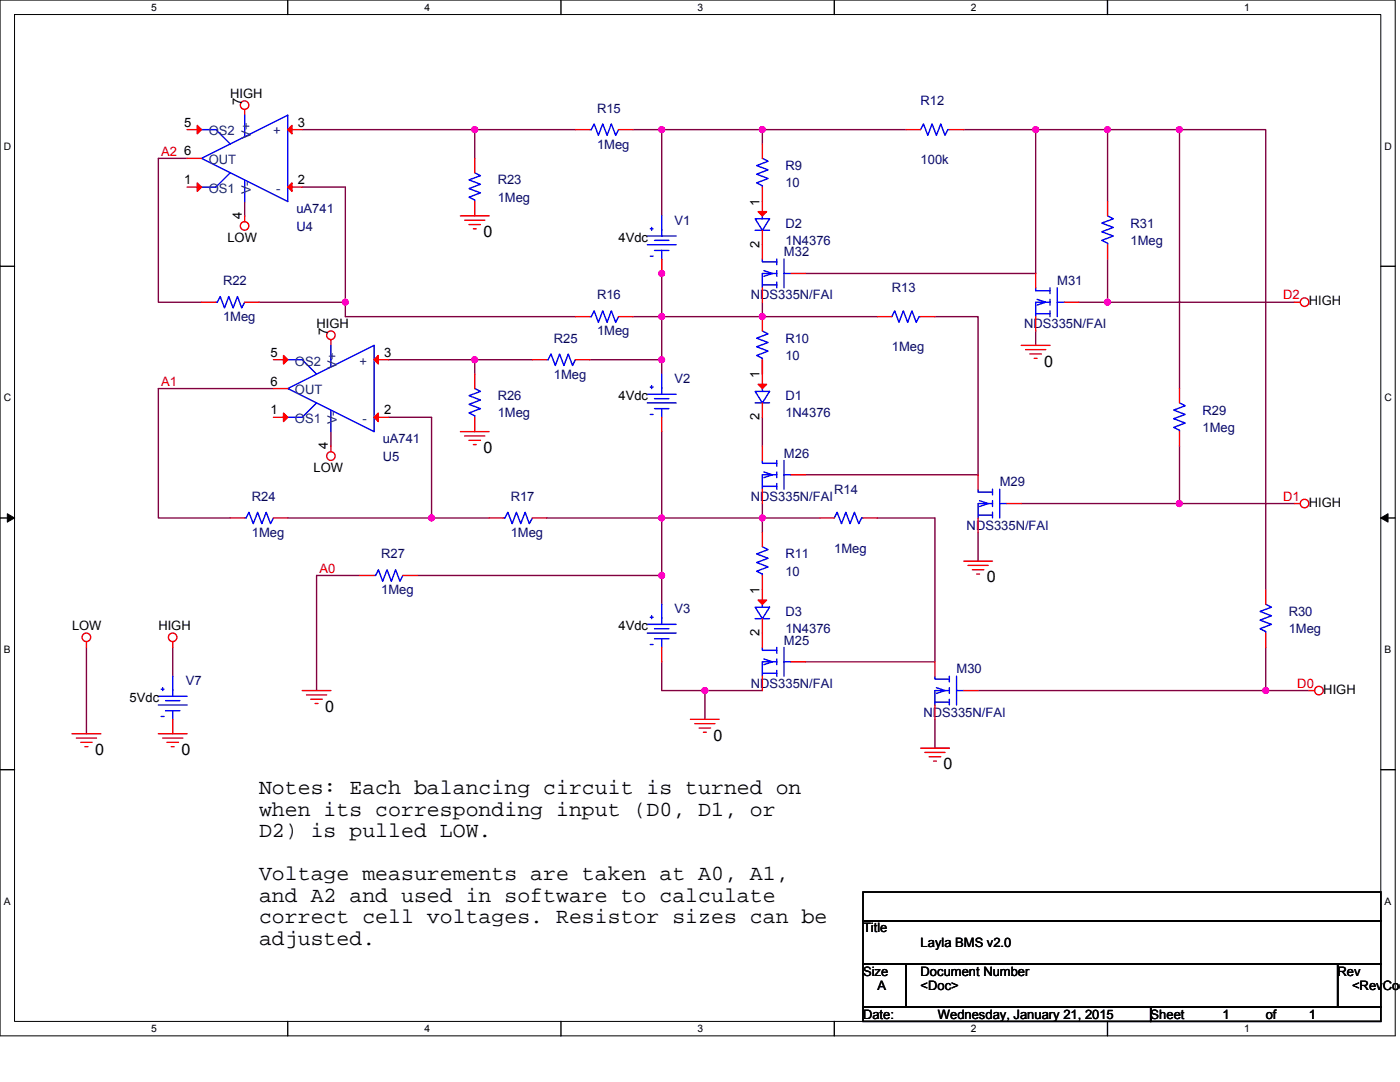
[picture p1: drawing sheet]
<svg xmlns="http://www.w3.org/2000/svg" width="279mm" height="216mm" viewBox="0 0 279 216" stroke-linecap="round" stroke-linejoin="round" font-family="sans-serif">
<path d="M0 0h278.4v206.7h-278.4zM2.9 2.9h272.7v200.9h-272.7z" fill="none" stroke="#000" stroke-width=".2"/>
<g fill="#fff">
<path d="M30.2 .3h1.1v2.3h-1.1z"/>
<path d="M30.2 204.1h1.1v2.3h-1.1z"/>
</g>
<path d="M57.4 0v2.9M57.4 203.8v2.9" fill="none" stroke="#000" stroke-width=".28"/>
<g fill="#fff">
<path d="M84.7 .3h1.1v2.3h-1.1z"/>
<path d="M84.7 204.1h1.1v2.3h-1.1z"/>
</g>
<path d="M112 0v2.9M112 203.8v2.9" fill="none" stroke="#000" stroke-width=".28"/>
<g fill="#fff">
<path d="M139.2 .3h1.2v2.3h-1.2z"/>
<path d="M139.2 204.1h1.2v2.3h-1.2z"/>
</g>
<path d="M166.5 0v2.9M166.5 203.8v2.9" fill="none" stroke="#000" stroke-width=".28"/>
<g fill="#fff">
<path d="M193.8 .3h1.1v2.3h-1.1z"/>
<path d="M193.8 204.1h1.1v2.3h-1.1z"/>
</g>
<path d="M221 0v2.9M221 203.8v2.9" fill="none" stroke="#000" stroke-width=".28"/>
<g fill="#fff">
<path d="M248.3 .3h1.1v2.3h-1.1z"/>
<path d="M248.3 204.1h1.1v2.3h-1.1z"/>
<path d="M.7 28h1.5v2.3h-1.5z"/>
<path d="M276.3 28h1.5v2.3h-1.5z"/>
<path d="M.7 78.2h1.5v2.3h-1.5z"/>
<path d="M276.3 78.2h1.5v2.3h-1.5z"/>
</g>
<path d="M0 53.1h2.9M275.6 53.1h2.8" fill="none" stroke="#000" stroke-width=".28"/>
<g fill="#fff">
<path d="M.7 128.5h1.4v2.2h-1.4z"/>
<path d="M276.3 128.5h1.4v2.2h-1.4z"/>
</g>
<path d="M0 103.4h2.9M275.6 103.4h2.8" fill="none" stroke="#000" stroke-width=".28"/>
<path d="M1.5 102.5l1.4 .9-1.4 .8zM275.6 103.4l1.4-.9v1.7z" fill="#000" stroke="#000" stroke-width=".2"/>
<g fill="#fff">
<path d="M.7 178.7h1.4v2.3h-1.4z"/>
<path d="M276.3 178.7h1.4v2.3h-1.4z"/>
</g>
<path d="M0 153.6h2.9M275.6 153.6h2.8M172.2 178h103.4v5.7h-103.4zM172.2 183.7h103.4v8.6h-103.4zM172.2 192.3h8.6v8.6h-8.6zM180.8 192.3h86.2v8.6h-86.2zM267 192.3h8.6v8.6h-8.6zM172.2 200.9h57.4v2.9h-57.4zM229.6 200.9h46v2.9h-46z" fill="none" stroke="#000" stroke-width=".28"/>
<g fill="none" stroke="#800040" stroke-width=".28">
<path d="M37.3 31.6h-5.7v28.7h8.6M60.3 25.9h34.4M60.3 37.3h8.6v23M94.7 25.9v5.7M94.7 25.9h20.1M126.3 25.9h5.8M132.1 25.9v17.2M132.1 25.9h20M152.1 25.9h28.7M152.1 25.9v2.8M192.3 25.9h14.4M206.7 25.9h14.3"/>
<path d="M206.7 25.9v28.7h-45.9M235.4 25.9h17.2v91.8M235.4 25.9v51.6M235.4 25.9h-14.4v14.3M48.8 40.2v2.9M132.1 51.7v11.5M221 51.7v8.6M51.7 60.3h17.2M54.6 77.5h-23v25.9h14.4M68.9 60.3v2.9h45.9M77.5 71.8h17.2M94.7 71.8v2.9"/>
<path d="M94.7 71.8h11.5M117.7 71.8h14.4M126.3 63.2h5.8M132.1 63.2v8.6M132.1 71.8v2.9M132.1 63.2h20M152.1 60.3v2.9M152.1 71.8v2.9M152.1 63.2h23M186.6 63.2h8.6v31.5h-34.4M206.7 66v2.9M215.3 60.3h5.7"/>
<path d="M221 60.3h37.3M66 86.1v2.9M77.5 83.3h8.6v20.1M132.1 86.1v17.3M152.1 83.3v5.7M235.4 89v11.5M57.4 103.4h28.7M71.8 114.8h-8.6v23M83.3 114.8h48.8M86.1 103.4h11.5M109.1 103.4h23M132.1 103.4v11.4"/>
<path d="M132.1 114.8v5.8M132.1 103.4h20M152.1 103.4h11.5M152.1 103.4v2.8M152.1 100.5v2.9M175.1 103.4h11.5v28.7h-25.8M195.2 106.2v5.8M203.8 100.5h31.6M235.4 100.5h22.9M17.3 129.2v17.2M34.5 129.2v5.7M132.1 132.1v5.7h8.6"/>
<path d="M140.7 137.8h11.4M140.7 137.8v5.7M195.2 137.8h57.4M252.6 137.8h8.6M252.6 129.2v8.6M186.6 143.5v5.8h2.9"/>
</g>
<g fill="#f0f" stroke="#f0f" stroke-width=".28">
<circle cx="132" cy="54.6" r=".57"/>
<circle cx="152.1" cy="25.9" r=".57"/>
<circle cx="132" cy="25.9" r=".57"/>
<circle cx="140.7" cy="137.8" r=".57"/>
<circle cx="152.1" cy="103.3" r=".57"/>
<circle cx="235.4" cy="100.5" r=".57"/>
<circle cx="252.6" cy="137.8" r=".57"/>
<circle cx="152.1" cy="63.2" r=".57"/>
<circle cx="132" cy="63.2" r=".57"/>
<circle cx="94.7" cy="25.9" r=".57"/>
<circle cx="68.9" cy="60.3" r=".57"/>
<circle cx="86.1" cy="103.3" r=".57"/>
<circle cx="94.7" cy="71.8" r=".57"/>
<circle cx="132" cy="71.8" r=".57"/>
<circle cx="132" cy="103.3" r=".57"/>
<circle cx="132" cy="114.8" r=".57"/>
<circle cx="206.7" cy="25.9" r=".57"/>
<circle cx="221" cy="25.9" r=".57"/>
<circle cx="235.4" cy="25.9" r=".57"/>
<circle cx="221" cy="60.3" r=".57"/>
</g>
<g fill="none" stroke="#f00" stroke-width=".28">
<path d="M37.3 31.6h2.9M37.3 37.3h2.9M37.3 25.9h2.9M48.8 21.8v1.2M48.8 23h.1M57.4 25.9h2.9M57.4 37.3h2.9M94.7 31.6v2.9M114.8 25.9h2.9M123.4 25.9h2.9M152.1 28.7v2.9M152.1 37.3v5.8"/>
<path d="M180.8 25.9h2.9M189.5 25.9h2.8M48.8 43.1v1.1M48.8 40.2h.1M91.9 43.1h5.7M92.7 43.9h4.1M93.6 44.8h2.3M94.5 45.7h.5M94.7 40.2v2.9M132.1 43.1h.1M132.1 51.7v2.9M152.1 57.4v2.9"/>
<path d="M152.1 46v5.7M157.9 54.6h2.9M206.7 54.6v2.8M221 40.2v2.9M221 48.8v2.9M40.2 60.3h2.9M48.8 60.3h2.9M54.6 77.5h2.8M54.6 71.8h2.8M66 67.8v1.1M66 68.9h.1M74.7 71.8h2.8"/>
<path d="M94.7 74.7v2.8M106.2 71.8h2.9M114.8 71.8h2.9M114.8 63.2h2.9M123.4 63.2h2.9M132.1 74.7h.1M152.1 63.2v2.8M152.1 71.8v5.7M175.1 63.2h2.9M183.7 63.2h2.9M203.8 68.9h5.7M204.7 69.8h4"/>
<path d="M205.5 70.6h2.3M206.4 71.5h.6M206.7 63.2v2.8M212.4 60.3h2.9M235.4 77.5v2.9M258.3 60.3h1.2M54.6 83.3h2.8M66 89v1.1M66 86.1h.1M74.7 83.3h2.8M91.9 86.1h5.7M92.7 87h4.1"/>
<path d="M93.6 87.9h2.3M94.5 88.7h.5M94.7 83.3v2.8M132.1 83.3v2.8M152.1 80.4v2.9M152.1 97.6v2.9M152.1 89v2.9M157.9 94.7h2.9M195.2 94.7v2.9M235.4 86.1v2.9M46 103.4h2.8M54.6 103.4h2.8"/>
<path d="M71.8 114.8h2.9M80.4 114.8h2.9M97.6 103.4h2.9M106.2 103.4h2.9M152.1 106.2v2.9M152.1 114.8v5.8M163.6 103.4h2.9M172.2 103.4h2.9M192.3 112h5.8M193.2 112.8h4M194.1 113.7h2.2M194.9 114.6h.6"/>
<path d="M195.2 103.4v2.8M200.9 100.5h2.9M252.6 117.7v2.9M258.3 100.5h1.2M17.3 128v1.2M34.5 128v1.2M34.5 134.9h.1M60.3 137.8h5.7M61.2 138.7h4M62 139.5h2.3M132.1 120.6h.1M132.1 129.2v2.9"/>
<path d="M152.1 134.9v2.9M152.1 123.4v5.8M157.9 132.1h2.9M186.6 132.1v2.8M192.3 137.8h2.9M252.6 126.3v2.9M261.2 137.8h1.2M14.4 146.4h5.7M15.2 147.3h4.1M16.1 148.1h2.3M17 149h.5M31.6 146.4h5.7"/>
<path d="M32.5 147.3h4M33.3 148.1h2.3M34.2 149h.6M34.5 143.5v2.9M62.9 140.4h.6M137.8 143.5h5.7M138.7 144.4h4M139.5 145.3h2.3M140.4 146.1h.5M183.7 149.3h5.8M184.6 150.1h4M185.4 151h2.3"/>
<path d="M186.3 151.9h.6M186.6 140.7v2.8"/>
<circle cx="48.8" cy="21" r=".85"/>
<circle cx="48.8" cy="45.1" r=".85"/>
<circle cx="66" cy="66.9" r=".85"/>
<circle cx="260.3" cy="60.3" r=".85"/>
<circle cx="66" cy="91" r=".85"/>
<circle cx="260.3" cy="100.5" r=".85"/>
<circle cx="17.2" cy="127.2" r=".85"/>
<circle cx="34.5" cy="127.2" r=".85"/>
<circle cx="263.2" cy="137.8" r=".85"/>
</g>
<g fill="none" stroke="#00f" stroke-width=".28">
<path d="M40.2 25.9h2.9l2.9 2.8M40.2 31.6l17.2-8.6v17.2zM46 34.5l-2.9 2.8h-2.9M48.8 23v4.3M48.8 35.9v4.3M94.7 34.5l1.2 .6-2.3 .8 2.3 .9-2.3 .8 2.3 .9-2.3 .8 1.1 .6v.3M117.7 25.9h.3l.6-1.2 .8 2.3 .9-2.3 .9 2.3 .8-2.3 .9 2.3 .5-1.1M152.1 31.6l1.2 .6-2.3 .8 2.3 .9-2.3 .9 2.3 .8-2.3 .9 1.1 .6v.2M183.7 25.9l.6-1.2 .9 2.3 .8-2.3 .9 2.3 .8-2.3 .9 2.3 .6-1.1h.3M129.2 47.1h5.7M129.2 48.8h5.7M129.8 45.7h.5"/>
<path d="M129.8 51.1h.5M130 45.4v.6M130.6 48h2.9M130.6 50h2.9M132.1 45.7v1.4M132.1 50v1.7M132.1 43.1v2.9M150.7 43.7h2.9l-1.5 2.3zM150.7 46h2.9M152.1 43.1v.6M152.1 51.7v.6h2.9M152.1 56.9h2.9"/>
<path d="M152.4 54l1.8 .6-1.8 .5M155 54.6h-2.9v2.8M155 51.7v1.1M155 56.3v1.1M155 54v1.1M156.5 54.6h1.4M156.5 51.7v5.7M206.7 57.4v.6h2.8M207 59.7l1.7 .6-1.7 .6M209.5 57.4v1.2M209.5 59.7v1.2M211 57.4v5.8"/>
<path d="M221 43.1l1.2 .6-2.3 .8 2.3 .9-2.3 .8 2.3 .9-2.3 .9 1.1 .5v.3M43.1 60.3h.3l.5-1.1 .9 2.2 .9-2.2 .8 2.2 .9-2.2 .8 2.2 .6-1.1M57.4 77.5l17.3-8.6v17.2zM57.4 71.8h2.9l2.9 2.9M66 68.9v4.3M94.7 77.5l1.2 .6-2.3 .9 2.3 .8-2.3 .9 2.3 .8-2.3 .9 1.1 .6v.3M109.1 71.8h.3l.6-1.2 .8 2.3 .9-2.3 .8 2.3 .9-2.3 .9 2.3 .5-1.1M117.7 63.2h.3l.6-1.2 .8 2.3 .9-2.3 .9 2.3 .8-2.3 .9 2.3 .5-1.1M129.2 78.7h5.7M129.8 77.2h.5M130 76.9v.6M130.6 79.5h2.9"/>
<path d="M132.1 77.2v1.5M132.1 74.7v2.8M150.7 78.1h2.9l-1.5 2.3zM152.1 66l1.2 .6-2.3 .9 2.3 .8-2.3 .9 2.3 .9-2.3 .8 1.1 .6v.3M152.1 77.5v.6M178 63.2l.6-1.2 .8 2.3 .9-2.3 .8 2.3 .9-2.3 .9 2.3 .5-1.1h.3M206.7 62.6h2.8M209.5 62v1.2M209.5 60.3h-2.8v2.9M211 60.3h1.4M63.2 80.4l-2.9 2.9h-2.9M66 81.8v4.3"/>
<path d="M129.2 80.4h5.7M129.8 82.7h.5M130.6 81.5h2.9M132.1 81.5v1.8M150.7 80.4h2.9M152.1 91.9v.6h2.9M152.1 97h2.9M152.4 94.2l1.8 .5-1.8 .6M155 94.7h-2.9v2.9M155 91.9v1.1M155 96.5v1.1M155 94.2v1.1"/>
<path d="M156.5 94.7h1.4M156.5 91.9v5.7M195.2 97.6v.6h2.9M195.5 99.9l1.7 .6-1.7 .6M198.1 97.6v1.2M198.1 99.9v1.2M199.5 97.6v5.8M235.4 80.4l1.1 .6-2.3 .8 2.3 .9-2.3 .8 2.3 .9-2.3 .9 1.2 .6v.2M48.8 103.4h.3l.6-1.2 .8 2.3 .9-2.3 .9 2.3 .8-2.3 .9 2.3 .6-1.1M74.7 114.8h.3l.5-1.1 .9 2.3 .8-2.3 .9 2.3 .9-2.3 .8 2.3 .6-1.2M100.5 103.4h.3l.5-1.2 .9 2.3 .9-2.3 .8 2.3 .9-2.3 .8 2.3 .6-1.1M152.1 109.1l1.2 .6-2.3 .8 2.3 .9-2.3 .8 2.3 .9-2.3 .9 1.1 .6v.2"/>
<path d="M166.5 103.4l.6-1.2 .8 2.3 .9-2.3 .9 2.3 .8-2.3 .9 2.3 .6-1.1h.2M195.2 102.8h2.9M198.1 102.2v1.2M198.1 100.5h-2.9v2.9M199.5 100.5h1.4M31.6 138.9h5.7M32.2 137.5h.5M32.5 137.2v.6M33 139.8h2.9M34.5 137.5v1.4M34.5 134.9v2.9M129.2 124.6h5.7"/>
<path d="M129.2 126.3h5.7M129.8 123.2h.5M129.8 128.6h.5M130 122.9v.5M130.6 125.5h2.9M130.6 127.5h2.9M132.1 123.2v1.4M132.1 127.5v1.7M132.1 120.6v2.8M150.7 121.2h2.9l-1.5 2.2zM150.7 123.4h2.9M152.1 120.6v.6"/>
<path d="M152.1 129.2v.6h2.9M152.1 134.3h2.9M152.4 131.5l1.8 .6-1.8 .5M155 132.1h-2.9v2.8M155 129.2v1.1M155 133.8v1.1M155 131.5v1.1M156.5 132.1h1.4M156.5 129.2v5.7M186.6 134.9v.6h2.9M186.9 137.2l1.7 .6-1.7 .6M189.5 134.9v1.2"/>
<path d="M189.5 139.5v1.2M189.5 137.2v1.2M189.5 137.8h-2.9v2.9M190.9 134.9v5.8M190.9 137.8h1.4M252.6 120.6l1.1 .6-2.2 .8 2.2 .9-2.2 .8 2.2 .9-2.2 .9 1.1 .5v.3M31.6 140.7h5.7M32.2 143h.5M33 141.8h2.9M34.5 141.8v1.7M186.6 140.1h2.9"/>
</g>
<g fill="#f00" stroke="#f00" stroke-width=".28">
<path d="M74.7 71.8l.8-.9v1.7z"/>
<path d="M74.7 83.3l.8-.9v1.7z"/>
<path d="M56.6 82.4l.8 .9-.8 .8z"/>
<path d="M56.6 70.9l.8 .9-.8 .8z"/>
<path d="M151.3 119.7h1.7l-.9 .9z"/>
<path d="M57.4 25.9l.9-.9v1.7z"/>
<path d="M57.4 37.3l.9-.8v1.7z"/>
<path d="M39.4 36.5l.8 .8-.8 .9z"/>
<path d="M39.4 25l.8 .9-.8 .8z"/>
<path d="M151.3 42.2h1.7l-.9 .9z"/>
<path d="M151.3 76.7h1.7l-.9 .8z"/>
</g>
<g font-size="4.3">
<text x="51.7" y="158.5">Notes: Each balancing circuit is turned on</text>
<text x="51.7" y="162.8">when its corresponding input (D0, D1, or</text>
<text x="51.7" y="167">D2) is pulled LOW.</text>
<text x="51.7" y="175.7">Voltage measurements are taken at A0, A1,</text>
<text x="51.7" y="180">and A2 and used in software to calculate</text>
<text x="51.7" y="184.3">correct cell voltages. Resistor sizes can be</text>
<text x="51.7" y="188.6">adjusted.</text>
</g>
<g font-size="3.2">
<text x="96.5" y="47.3">0</text>
<text x="208.4" y="73.2">0</text>
<text x="96.5" y="90.4">0</text>
<text x="196.9" y="116.2">0</text>
<text x="64.9" y="142">0</text>
<text x="142.4" y="147.8">0</text>
<text x="19" y="150.7">0</text>
<text x="36.2" y="150.7">0</text>
<text x="188.3" y="153.5">0</text>
</g>
<g font-size="2.6">
<text x="46" y="19.6">HIGH</text>
<text x="48.2" y="21" transform="rotate(-90 48.2 21)">7</text>
<text x="36.8" y="25.3">5</text>
<text x="59.4" y="25.3">3</text>
<text x="36.8" y="31">6</text>
<text x="36.8" y="36.7">1</text>
<text x="59.4" y="36.7">2</text>
<text x="151.6" y="41.1" transform="rotate(-90 151.6 41.1)">1</text>
<text x="48.2" y="43.7" transform="rotate(-90 48.2 43.7)">4</text>
<text x="45.4" y="48.3">LOW</text>
<text x="123.4" y="48.3">4Vdc</text>
<text x="151.6" y="49.4" transform="rotate(-90 151.6 49.4)">2</text>
<text x="63.2" y="65.5">HIGH</text>
<text x="261.2" y="60.9">HIGH</text>
<text x="54" y="71.2">5</text>
<text x="65.4" y="66.9" transform="rotate(-90 65.4 66.9)">7</text>
<text x="76.7" y="71.2">3</text>
<text x="54" y="76.9">6</text>
<text x="151.6" y="75.5" transform="rotate(-90 151.6 75.5)">1</text>
<text x="54" y="82.7">1</text>
<text x="76.7" y="82.7">2</text>
<text x="123.4" y="79.9">4Vdc</text>
<text x="151.6" y="83.8" transform="rotate(-90 151.6 83.8)">2</text>
<text x="65.4" y="89.6" transform="rotate(-90 65.4 89.6)">4</text>
<text x="62.6" y="94.2">LOW</text>
<text x="261.2" y="101.1">HIGH</text>
<text x="151.6" y="118.6" transform="rotate(-90 151.6 118.6)">1</text>
<text x="14.4" y="125.8">LOW</text>
<text x="31.6" y="125.8">HIGH</text>
<text x="123.4" y="125.8">4Vdc</text>
<text x="151.6" y="126.9" transform="rotate(-90 151.6 126.9)">2</text>
<text x="25.9" y="140.1">5Vdc</text>
<text x="264.1" y="138.4">HIGH</text>
<text x="172.2" y="186.1">Title</text>
<text x="183.7" y="188.9">Layla BMS v2.0</text>
<text x="172.2" y="194.7">Size</text>
<text x="175.1" y="197.5">A</text>
<text x="183.7" y="194.7">Document Number</text>
<text x="183.7" y="197.5">&lt;Doc&gt;</text>
<text x="267" y="194.7">Rev</text>
<text x="269.8" y="197.5">&lt;RevCod</text>
<text x="172.2" y="203.3">Date:</text>
<text x="187.2" y="203.3">Wednesday, January 21, 2015</text>
<text x="229.6" y="203.3">Sheet</text>
<text x="244" y="203.3">1</text>
<text x="252.6" y="203.3">of</text>
<text x="261.2" y="203.3">1</text>
</g>
<g font-size="2.6" fill="#000080">
<text x="119.1" y="22.5">R15</text>
<text x="183.7" y="21">R12</text>
<text x="119.1" y="29.6">1Meg</text>
<text x="156.7" y="33.9">R9</text>
<text x="183.7" y="32.8">100k</text>
<text x="99.3" y="36.8">R23</text>
<text x="99.3" y="40.2">1Meg</text>
<text x="156.7" y="37.4">10</text>
<text x="59.2" y="46">U4</text>
<text x="59.2" y="42.5">uA741</text>
<text x="134.6" y="44.8">V1</text>
<text x="156.7" y="45.4">D2</text>
<text x="225.6" y="45.4">R31</text>
<text x="156.5" y="51.2">M32</text>
<text x="156.7" y="48.9">1N4376</text>
<text x="225.6" y="48.9">1Meg</text>
<text x="44.5" y="56.9">R22</text>
<text x="119.1" y="59.8">R16</text>
<text x="149.9" y="59.8">NDS335N/FAI</text>
<text x="178" y="58.3">R13</text>
<text x="211" y="56.9">M31</text>
<text x="44.5" y="64.1">1Meg</text>
<text x="204.4" y="65.5">NDS335N/FAI</text>
<text x="110.5" y="68.4">R25</text>
<text x="119.1" y="66.9">1Meg</text>
<text x="156.7" y="68.4">R10</text>
<text x="156.7" y="71.8">10</text>
<text x="178" y="70.1">1Meg</text>
<text x="110.5" y="75.5">1Meg</text>
<text x="134.6" y="76.4">V2</text>
<text x="99.3" y="79.9">R26</text>
<text x="99.3" y="83.3">1Meg</text>
<text x="156.7" y="79.9">D1</text>
<text x="156.7" y="83.3">1N4376</text>
<text x="240" y="82.7">R29</text>
<text x="76.4" y="88.5">uA741</text>
<text x="240" y="86.2">1Meg</text>
<text x="76.4" y="91.9">U5</text>
<text x="156.5" y="91.3">M26</text>
<text x="50.2" y="99.9">R24</text>
<text x="101.9" y="99.9">R17</text>
<text x="149.9" y="99.9">NDS335N/FAI</text>
<text x="166.5" y="98.5">R14</text>
<text x="199.5" y="97.1">M29</text>
<text x="50.2" y="107.1">1Meg</text>
<text x="101.9" y="107.1">1Meg</text>
<text x="192.9" y="105.7">NDS335N/FAI</text>
<text x="76.1" y="111.4">R27</text>
<text x="156.7" y="111.4">R11</text>
<text x="166.5" y="110.3">1Meg</text>
<text x="76.1" y="118.6">1Meg</text>
<text x="156.7" y="114.9">10</text>
<text x="134.6" y="122.3">V3</text>
<text x="156.7" y="122.9">D3</text>
<text x="257.2" y="122.9">R30</text>
<text x="156.5" y="128.7">M25</text>
<text x="156.7" y="126.3">1N4376</text>
<text x="257.2" y="126.3">1Meg</text>
<text x="37.1" y="136.7">V7</text>
<text x="149.9" y="137.3">NDS335N/FAI</text>
<text x="190.9" y="134.4">M30</text>
<text x="184.3" y="143">NDS335N/FAI</text>
</g>
<g font-size="2.6" fill="#004080">
<text x="41.7" y="27">OS2</text>
<text x="50" y="27.7" transform="rotate(-90 50 27.7)">V+</text>
<text x="54.5" y="27">+</text>
<text x="41.7" y="32.8">OUT</text>
<text x="41.7" y="38.5">OS1</text>
<text x="50" y="38.8" transform="rotate(-90 50 38.8)">V-</text>
<text x="55.1" y="38.5">-</text>
<text x="58.9" y="72.9">OS2</text>
<text x="67.2" y="73.6" transform="rotate(-90 67.2 73.6)">V+</text>
<text x="71.7" y="72.9">+</text>
<text x="58.9" y="78.7">OUT</text>
<text x="58.9" y="84.4">OS1</text>
<text x="67.2" y="84.7" transform="rotate(-90 67.2 84.7)">V-</text>
<text x="72.3" y="84.4">-</text>
</g>
<g font-size="2.6" fill="#f00">
<text x="32.2" y="31">A2</text>
<text x="256.1" y="59.7">D2</text>
<text x="32.2" y="77">A1</text>
<text x="256.1" y="99.9">D1</text>
<text x="63.8" y="114.3">A0</text>
<text x="258.9" y="137.2">D0</text>
</g>
<g font-size="2">
<text x="30.2" y="2.2">5</text>
<text x="84.7" y="2.2">4</text>
<text x="139.2" y="2.2">3</text>
<text x="193.8" y="2.2">2</text>
<text x="248.3" y="2.2">1</text>
<text x=".7" y="29.8">D</text>
<text x="276.3" y="29.8">D</text>
<text x=".7" y="80.1">C</text>
<text x="276.3" y="80.1">C</text>
<text x=".7" y="130.3">B</text>
<text x="276.3" y="130.3">B</text>
<text x=".7" y="180.5">A</text>
<text x="276.3" y="180.5">A</text>
<text x="30.2" y="206">5</text>
<text x="84.7" y="206">4</text>
<text x="139.2" y="206">3</text>
<text x="193.8" y="206">2</text>
<text x="248.3" y="206">1</text>
</g>
</svg>
